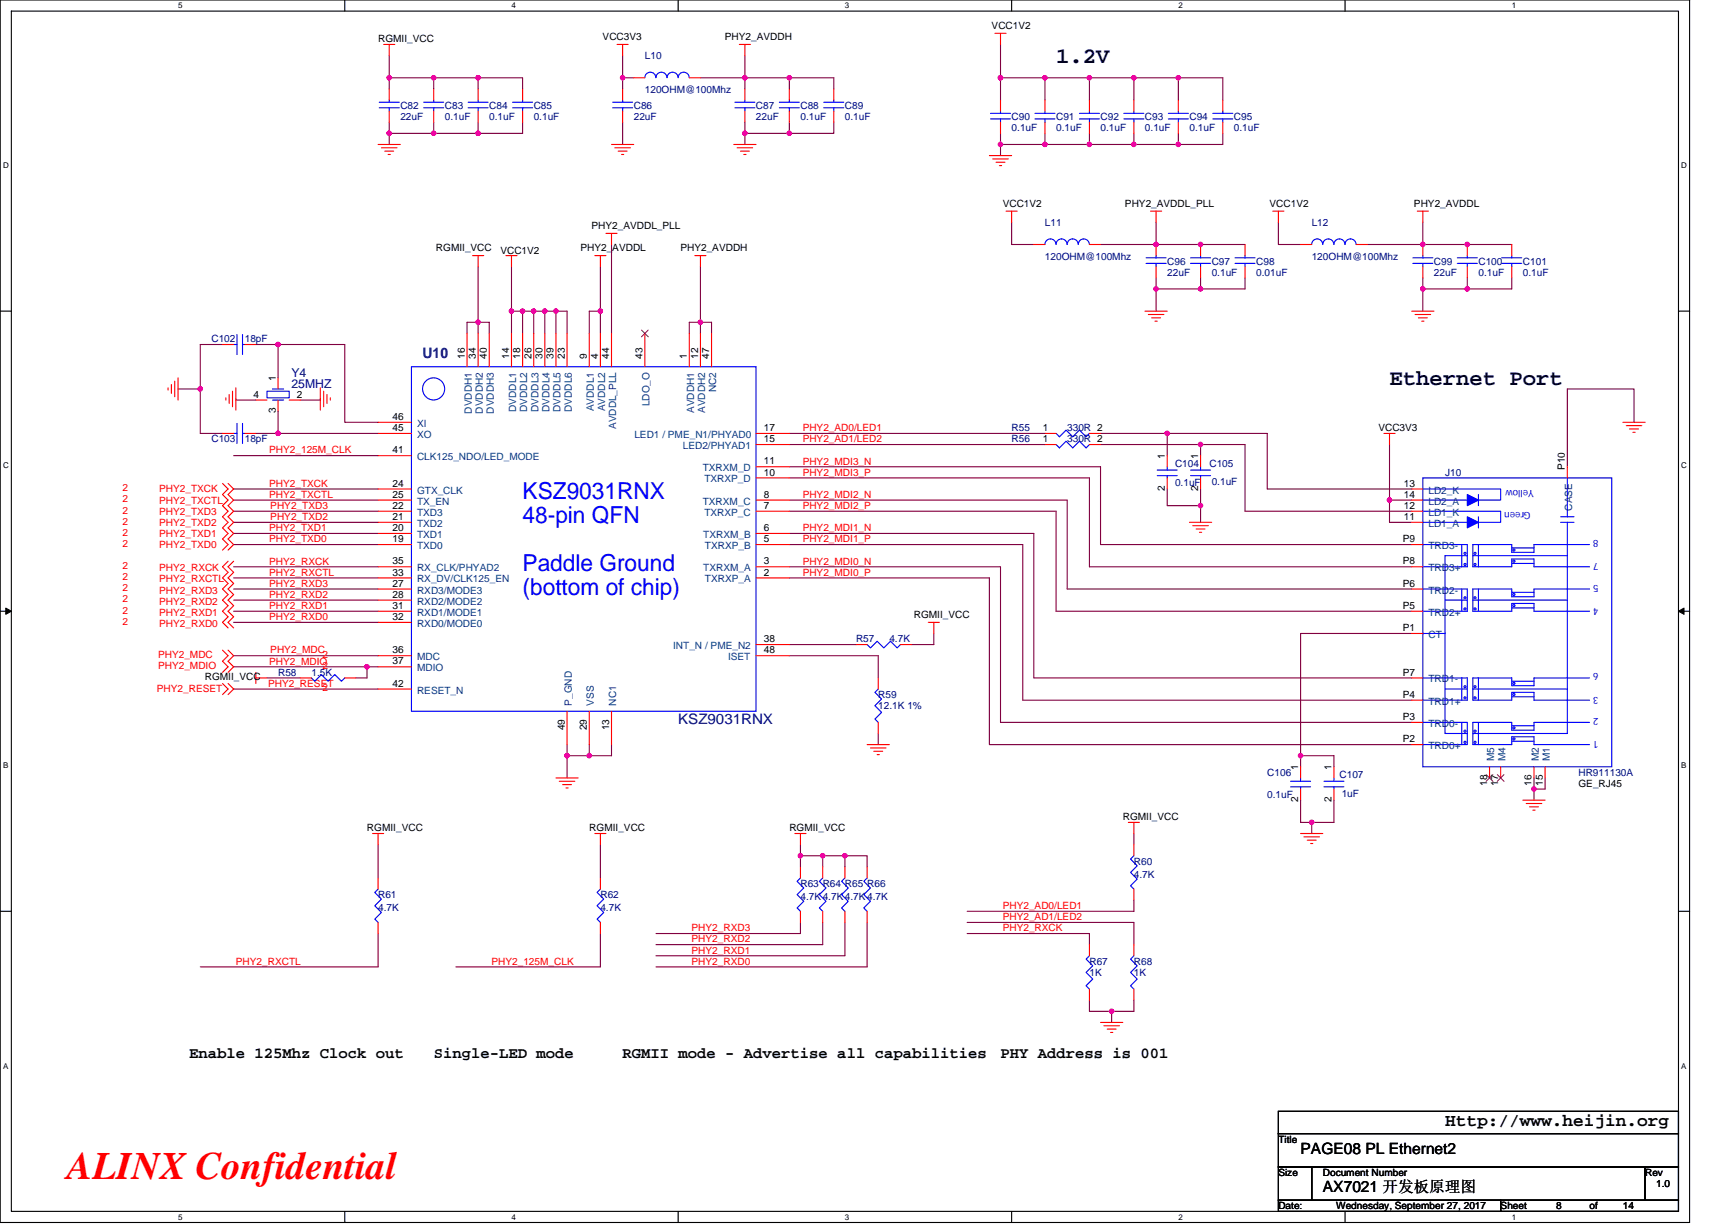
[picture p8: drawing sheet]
<svg xmlns="http://www.w3.org/2000/svg" width="297mm" height="210mm" viewBox="0 0 297 210" stroke-linecap="round" stroke-linejoin="round" font-family="sans-serif">
<path d="M0 0h289.6v209.5h-289.6zM1.9 1.9h285.8v205.7h-285.8z" fill="none" stroke="#000" stroke-width=".19"/>
<g fill="#fff">
<path d="M30.5 .2h.8v1.5h-.8z"/>
<path d="M30.5 207.8h.8v1.6h-.8z"/>
</g>
<path d="M59.1 0v1.9M59.1 207.6v1.9" fill="none" stroke="#000" stroke-width=".19"/>
<g fill="#fff">
<path d="M87.7 .2h.7v1.5h-.7z"/>
<path d="M87.7 207.8h.7v1.6h-.7z"/>
</g>
<path d="M116.2 0v1.9M116.2 207.6v1.9" fill="none" stroke="#000" stroke-width=".19"/>
<g fill="#fff">
<path d="M144.8 .2h.8v1.5h-.8z"/>
<path d="M144.8 207.8h.8v1.6h-.8z"/>
</g>
<path d="M173.4 0v1.9M173.4 207.6v1.9" fill="none" stroke="#000" stroke-width=".19"/>
<g fill="#fff">
<path d="M202 .2h.7v1.5h-.7z"/>
<path d="M202 207.8h.7v1.6h-.7z"/>
</g>
<path d="M230.5 0v1.9M230.5 207.6v1.9" fill="none" stroke="#000" stroke-width=".19"/>
<g fill="#fff">
<path d="M259.1 .2h.8v1.5h-.8z"/>
<path d="M259.1 207.8h.8v1.6h-.8z"/>
<path d="M.5 27.6h1v1.5h-1z"/>
<path d="M288.2 27.6h1v1.5h-1z"/>
<path d="M.5 79.1h1v1.5h-1z"/>
<path d="M288.2 79.1h1v1.5h-1z"/>
</g>
<path d="M0 53.3h1.9M287.7 53.3h1.9" fill="none" stroke="#000" stroke-width=".19"/>
<g fill="#fff">
<path d="M.5 130.5h.9v1.5h-.9z"/>
<path d="M288.2 130.5h.9v1.5h-.9z"/>
</g>
<path d="M0 104.8h1.9M287.7 104.8h1.9" fill="none" stroke="#000" stroke-width=".19"/>
<path d="M1 104.2l.9 .6-.9 .5zM287.7 104.8l.9-.6v1.1z" fill="#000" stroke="#000" stroke-width=".17"/>
<g fill="#fff">
<path d="M.5 181.9h.9v1.6h-.9z"/>
<path d="M288.2 181.9h.9v1.6h-.9z"/>
</g>
<path d="M0 156.2h1.9M287.7 156.2h1.9M219.1 190.5h68.6v3.8h-68.6zM219.1 194.3h68.6v5.7h-68.6zM219.1 200h5.7v5.7h-5.7zM219.1 205.7h38.1v1.9h-38.1zM224.8 200h57.2v5.7h-57.2zM257.2 205.7h30.5v1.9h-30.5zM282 200h5.7v5.7h-5.7z" fill="none" stroke="#000" stroke-width=".19"/>
<g fill="none" stroke="#800040" stroke-width=".19">
<path d="M66.7 13.3v1.9M66.7 13.3h7.6M66.7 9.5v3.8M74.3 13.3h7.7M74.3 13.3v1.9M82 13.3v1.9M82 13.3h7.6v1.9M106.7 13.3v1.9M106.7 13.3h1.9M106.7 9.5v3.8M120.1 13.3h7.6M127.7 9.5v3.8"/>
<path d="M127.7 13.3h7.6M127.7 13.3v1.9M135.3 13.3v1.9M135.3 13.3h7.6v1.9M171.5 13.3h7.6M171.5 13.3v3.8M171.5 7.6v5.7M179.1 13.3h7.6M179.1 13.3v3.8M186.7 13.3h7.6M186.7 13.3v3.8M194.3 13.3h7.7"/>
<path d="M194.3 13.3v3.8M202 13.3h7.6v3.8M202 13.3v3.8M66.7 21v1.9M66.7 22.9v1.9M66.7 22.9h7.6M74.3 21v1.9M74.3 22.9h7.7M82 21v1.9M89.6 21v1.9h-7.6M106.7 21v3.8M127.7 22.9v1.9"/>
<path d="M127.7 21v1.9M135.3 21v1.9h-7.6M142.9 21v1.9h-7.6M171.5 24.8h7.6M171.5 22.9v1.9M171.5 24.8v1.9M173.4 38.1v3.8h3.8M179.1 22.9v1.9M179.1 24.8h7.6M186.7 22.9v1.9M186.7 24.8h7.6M194.3 24.8h7.7"/>
<path d="M194.3 22.9v1.9M198.2 38.1v3.8M202 22.9v1.9M209.6 22.9v1.9h-7.6M219.1 38.1v3.8h3.8M243.9 38.1v3.8M38.1 59.1h-3.8v7.6M43.9 59.1h3.8M47.7 59.1v5.7M47.7 59.1h11.4v13.3h5.7M80 57.1v-1.9h2v1.9M82 45.7v9.5h1.9v1.9"/>
<path d="M87.7 53.3h1.9M87.7 53.3v3.8M87.7 45.7v7.6M89.6 53.3v3.8M89.6 53.3h1.9v3.8M91.5 53.3h1.9M93.4 53.3h1.9v3.8M93.4 53.3v3.8M95.3 53.3h1.9v3.8M102.9 45.7v7.6M102.9 53.3h-1.9v3.8M102.9 53.3v3.8"/>
<path d="M104.8 41.9v15.2M118.1 57.1v-1.9h2v1.9M120.1 45.7v9.5h1.9v1.9M188.6 41.9h9.6M198.2 41.9h15.2M198.2 49.5h7.6M198.2 47.6v1.9M198.2 49.5v3.8M205.8 47.6v1.9M213.4 47.6v1.9h-7.6M234.4 41.9h9.5M243.9 49.5h7.6"/>
<path d="M243.9 47.6v1.9M243.9 41.9h15.2M243.9 49.5v3.8M251.5 47.6v1.9M259.1 47.6v1.9h-7.6M30.5 66.7h3.8M34.3 66.7v7.6h3.8M40 78.1h24.8M40.4 68.4v.2h3.5M43.9 74.3h3.8M47.7 74.3h17.1M47.7 70.5v3.8"/>
<path d="M54.9 68.4v.2h-3.4M135.3 76.2h43.8M135.3 74.3h43.8M188.6 74.3h11.5M188.6 76.2h17.2M200.1 74.3h17.1v9.5h24.8M200.1 74.3v3.8M205.8 76.2h7.6v11.4h28.6M205.8 76.2v1.9M238.2 76.2v9.5M280.1 72.4v-5.7h-11.5v13.3M40 97.2h24.8"/>
<path d="M40 89.5h24.8M40 87.6h24.8M40 85.7h24.8M40 83.8h24.8M40 93.3h24.8M40 91.4h24.8M40 99.1h24.8M135.3 87.6h45.7v17.2h61M135.3 91.4h41.9v24.8h64.8M135.3 81.9h51.4v15.3h55.3M135.3 85.7h47.6v15.3h59.1M135.3 97.2h36.2v26.6h70.5"/>
<path d="M135.3 99.1h34.3v28.5h72.4M135.3 80h53.3v13.3h53.4M135.3 93.3h40v26.7h66.7M200.1 83.8v2.9h5.7M205.8 83.8v2.9M205.8 86.7v2.8M238.2 85.7v3.8h3.8M238.2 85.7h3.8M40 102.9h24.8M40 106.7h24.8M40 104.8h24.8M40 118.1h24.8"/>
<path d="M40 112.4h24.8M40 114.3h22.9M40 101h24.8M45.8 116.2h5.7M62.9 114.3v1.9h-1.9M62.9 114.3h1.9M135.3 112.4h15.2v3.8M135.3 110.5h11.4M160.1 108.6v1.9h-3.9M242 108.6h-19.1v20.9M97.2 129.5v3.8M97.2 127.6v1.9h3.8"/>
<path d="M101 127.6v1.9M104.8 127.6v1.9h-3.8M150.5 125.7v1.9M222.9 129.5h5.7v1.9M222.9 129.5v1.9M222.9 137.2v3.8h1.9M228.6 137.2v3.8h-3.8M262.9 135.3v1.9M262.9 133.3v2M264.8 133.3v2h-1.9M64.8 144.8v5.7M102.9 144.8v5.7"/>
<path d="M137.2 146.7h3.8M137.2 158.1v1.9h-24.8M137.2 144.8v1.9M137.2 146.7v1.9M141 146.7h3.8M141 158.1v3.8h-28.6M141 146.7v1.9M144.8 158.1v5.7h-32.4M144.8 146.7v1.9M144.8 146.7h3.8v1.9M148.6 158.1v7.6h-36.2M165.8 158.1h28.5v3.8"/>
<path d="M194.3 154.3v1.9h-28.5M194.3 142.9v1.9M224.8 141v1.9M64.8 160v5.7h-30.5M102.9 160v5.7h-24.8M165.8 160h20.9v1.9M186.7 171.4v2h3.8M190.5 173.4v1.9M194.3 171.4v2h-3.8"/>
</g>
<g fill="#f0f" stroke="#f0f" stroke-width=".19">
<circle cx="81.9" cy="55.2" r=".38"/>
<circle cx="102.9" cy="53.3" r=".38"/>
<circle cx="87.7" cy="53.3" r=".38"/>
<circle cx="89.6" cy="53.3" r=".38"/>
<circle cx="95.3" cy="53.3" r=".38"/>
<circle cx="93.4" cy="53.3" r=".38"/>
<circle cx="91.5" cy="53.3" r=".38"/>
<circle cx="62.9" cy="114.3" r=".38"/>
<circle cx="97.2" cy="129.5" r=".38"/>
<circle cx="101" cy="129.5" r=".38"/>
<circle cx="81.9" cy="22.8" r=".38"/>
<circle cx="224.8" cy="141" r=".38"/>
<circle cx="200" cy="74.3" r=".38"/>
<circle cx="205.8" cy="86.7" r=".38"/>
<circle cx="262.9" cy="135.2" r=".38"/>
<circle cx="222.9" cy="129.5" r=".38"/>
<circle cx="205.8" cy="76.2" r=".38"/>
<circle cx="144.8" cy="146.7" r=".38"/>
<circle cx="137.2" cy="146.7" r=".38"/>
<circle cx="141" cy="146.7" r=".38"/>
<circle cx="238.1" cy="85.7" r=".38"/>
<circle cx="47.6" cy="59" r=".38"/>
<circle cx="34.3" cy="66.7" r=".38"/>
<circle cx="190.5" cy="173.3" r=".38"/>
<circle cx="47.6" cy="74.3" r=".38"/>
<circle cx="81.9" cy="13.3" r=".38"/>
<circle cx="106.7" cy="13.3" r=".38"/>
<circle cx="127.7" cy="13.3" r=".38"/>
<circle cx="135.3" cy="13.3" r=".38"/>
<circle cx="127.7" cy="22.8" r=".38"/>
<circle cx="135.3" cy="22.8" r=".38"/>
<circle cx="171.5" cy="13.3" r=".38"/>
<circle cx="74.3" cy="22.8" r=".38"/>
<circle cx="66.7" cy="22.8" r=".38"/>
<circle cx="74.3" cy="13.3" r=".38"/>
<circle cx="66.7" cy="13.3" r=".38"/>
<circle cx="179.1" cy="13.3" r=".38"/>
<circle cx="194.3" cy="13.3" r=".38"/>
<circle cx="186.7" cy="13.3" r=".38"/>
<circle cx="202" cy="13.3" r=".38"/>
<circle cx="179.1" cy="24.8" r=".38"/>
<circle cx="171.5" cy="24.8" r=".38"/>
<circle cx="186.7" cy="24.8" r=".38"/>
<circle cx="202" cy="24.8" r=".38"/>
<circle cx="194.3" cy="24.8" r=".38"/>
<circle cx="120" cy="55.2" r=".38"/>
<circle cx="251.5" cy="41.9" r=".38"/>
<circle cx="243.9" cy="41.9" r=".38"/>
<circle cx="251.5" cy="49.5" r=".38"/>
<circle cx="243.9" cy="49.5" r=".38"/>
<circle cx="205.8" cy="41.9" r=".38"/>
<circle cx="198.1" cy="41.9" r=".38"/>
<circle cx="205.8" cy="49.5" r=".38"/>
<circle cx="198.1" cy="49.5" r=".38"/>
</g>
<g fill="none" stroke="#f00" stroke-width=".19">
<path d="M65.8 7.6h1.9M66.7 15.2v1.9M66.7 19v2M66.7 7.6v1.9M74.3 15.2v1.9M74.3 19v2M82 15.2v1.9M82 19v2M89.6 15.2v1.9M89.6 19v2M105.8 7.6h1.9M106.7 7.6v1.9"/>
<path d="M106.7 15.2v1.9M106.7 19v2M108.6 13.3h1.9M118.1 13.3h2M126.7 7.6h1.9M127.7 15.2v1.9M127.7 19v2M127.7 7.6v1.9M135.3 15.2v1.9M135.3 19v2M142.9 15.2v1.9M142.9 19v2"/>
<path d="M170.5 5.7h1.9M171.5 5.7v1.9M171.5 17.1v1.9M179.1 17.1v1.9M186.7 17.1v1.9M194.3 17.1v1.9M202 17.1v1.9M209.6 17.1v1.9M64.8 24.8h3.8M65.4 25.3h2.6M66 25.9h1.5M66.5 26.5h.4"/>
<path d="M104.8 24.8h3.8M105.4 25.3h2.7M106 25.9h1.5M106.5 26.5h.4M125.8 24.8h3.8M126.3 25.3h2.7M126.9 25.9h1.5M127.5 26.5h.4M169.6 26.7h3.8M170.2 27.2h2.6M170.7 27.8h1.6M171.3 28.4h.4"/>
<path d="M171.5 21v1.9M172.4 36.2h1.9M173.4 36.2v1.9M179.1 21v1.9M186.7 21v1.9M194.3 21v1.9M197.2 36.2h1.9M198.2 36.2v1.9M202 21v1.9M209.6 21v1.9M218.2 36.2h1.9M219.1 36.2v1.9"/>
<path d="M242.9 36.2h1.9M243.9 36.2v1.9M38.1 59.1h1.9M41.9 59.1h2M80 57.1v5.8M81 43.8h1.9M82 43.8v1.9M82 57.1v5.8M83.9 57.1v5.8M86.7 43.8h1.9M87.7 43.8v1.9M87.7 57.1v5.8"/>
<path d="M89.6 57.1v5.8M91.5 57.1v5.8M93.4 57.1v5.8M95.3 57.1v5.8M97.2 57.1v5.8M101 57.1v5.8M102 43.8h1.9M102.9 43.8v1.9M102.9 57.1v5.8M103.9 40h1.9M104.8 40v1.9M104.8 57.1v5.8"/>
<path d="M110.5 57.1v5.8M118.1 57.1v5.8M119.1 43.8h1.9M120.1 43.8v1.9M120.1 57.1v5.8M122 57.1v5.8M177.2 41.9h1.9M186.7 41.9h1.9M196.3 53.3h3.8M196.8 53.9h2.7M197.4 54.5h1.5M198 55.1h.3"/>
<path d="M198.2 41.9v1.9M198.2 45.7v1.9M205.8 41.9v1.9M205.8 45.7v1.9M213.4 41.9v1.9M213.4 45.7v1.9M222.9 41.9h1.9M232.4 41.9h2M242 53.3h3.8M242.5 53.9h2.7M243.1 54.5h1.5M243.7 55.1h.4"/>
<path d="M243.9 41.9v1.9M243.9 45.7v1.9M251.5 41.9v1.9M251.5 45.7v1.9M259.1 41.9v1.9M259.1 45.7v1.9M28.8 66.5v.4M29.4 65.9v1.5M29.9 65.3v2.7M30.5 64.8v3.8M38.1 74.3h1.9M38.7 68.2v.4"/>
<path d="M39.3 67.6v1.6M39.9 67.1v2.6M40.4 66.5v3.8M41.9 74.3h2M43.9 68.6h1.9M47.7 64.8v1.9M47.7 68.6v1.9M49.6 68.6h1.9M54.9 66.5v3.8M55.5 67.1v2.6M56 67.6v1.6M56.6 68.2v.4"/>
<path d="M64.8 78.1h5.7M64.8 74.3h5.7M64.8 72.4h5.7M129.6 76.2h5.7M129.6 74.3h5.7M179.1 74.3h1.9M179.1 76.2h1.9M186.7 74.3h1.9M186.7 76.2h1.9M200.1 78.1v1.9M205.8 78.1v1.9M237.2 74.3h1.9"/>
<path d="M238.2 74.3v1.9M278.2 72.4h3.8M278.7 73h2.7M279.3 73.5h1.5M279.9 74.1h.4M38.1 82.9l1 .9-1 1 1 .9-1 1 1 .9-1 1 1 .9-1 1 1 .9-1 1 1 .9-1 1M39.1 96.2l-1 1 1 .9-1 1 1 .9-1 1 1 .9-1 1 1 .9-1 1 1 .9-1 1 1 .9M39.1 82.9l.9 .9-.9 1 .9 .9-.9 1 .9 .9-.9 1 .9 .9-.9 1 .9 .9-.9 1 .9 .9-.9 1M40 96.2l-.9 1 .9 .9-.9 1 .9 .9-.9 1 .9 .9-.9 1 .9 .9-.9 1 .9 .9-.9 1 .9 .9M64.8 93.3h5.7M64.8 91.4h5.7M64.8 89.5h5.7"/>
<path d="M64.8 87.6h5.7M64.8 83.8h5.7M64.8 85.7h5.7M64.8 99.1h5.7M64.8 97.2h5.7M129.6 99.1h5.7M129.6 97.2h5.7M129.6 93.3h5.7M129.6 91.4h5.7M129.6 87.6h5.7M129.6 85.7h5.7M129.6 81.9h5.7"/>
<path d="M129.6 80h5.7M200.1 81.9v1.9M203.9 89.5h3.8M204.4 90.1h2.7M205 90.7h1.5M205.6 91.2h.4M205.8 81.9v1.9M242 97.2h1.9M242 93.3h1.9M242 89.5h1.9M242 87.6h1.9M242 85.7h1.9"/>
<path d="M242 83.8h1.9M268.6 80v1.9M38.1 111.4l1 1-1 .9 1 1-1 1M38.1 117.2l1 .9-1 1M39.1 111.4l.9 1-.9 .9 .9 1-.9 1M39.1 117.2l.9 .9-.9 1M43.9 116.2h1.9M43.9 115.3v1.9M51.5 116.2h1.9M59.1 116.2h1.9M64.8 101h5.7M64.8 104.8h5.7"/>
<path d="M64.8 106.7h5.7M64.8 112.4h5.7M64.8 114.3h5.7M64.8 118.1h5.7M64.8 102.9h5.7M129.6 110.5h5.7M129.6 112.4h5.7M146.7 110.5h1.9M150.5 116.2v1.9M154.3 110.5h1.9M159.1 106.7h1.9M160.1 106.7v1.9"/>
<path d="M242 116.2h1.9M242 104.8h1.9M242 101h1.9M242 108.6h1.9M95.3 133.3h3.8M95.9 133.9h2.6M96.4 134.5h1.6M97 135.1h.4M97.2 121.9v5.7M101 121.9v5.7M104.8 121.9v5.7M148.6 127.6h3.8"/>
<path d="M149.2 128.2h2.7M149.8 128.8h1.5M150.3 129.3h.4M150.5 123.8v1.9M222.9 131.4v1.9M222.9 135.3v1.9M228.6 131.4v1.9M228.6 135.3v1.9M242 127.6h1.9M242 123.8h1.9M242 120h1.9M255.3 131.4v2"/>
<path d="M257.2 131.4v2M261 137.2h3.8M261.6 137.7h2.7M262.2 138.3h1.5M262.7 138.9h.4M262.9 131.4v2M264.8 131.4v2M63.9 142.9h1.9M64.8 142.9v1.9M64.8 158.1v1.9M64.8 150.5v1.9M102 142.9h1.9"/>
<path d="M102.9 142.9v1.9M102.9 158.1v1.9M102.9 150.5v1.9M136.2 142.9h2M137.2 142.9v1.9M137.2 156.2v1.9M137.2 148.6v1.9M141 156.2v1.9M141 148.6v1.9M144.8 156.2v1.9M144.8 148.6v1.9M148.6 156.2v1.9"/>
<path d="M148.6 148.6v1.9M193.4 141h1.9M194.3 141v1.9M194.3 152.4v1.9M194.3 144.8v1.9M222.9 142.9h3.8M223.5 143.4h2.7M224.1 144h1.5M224.6 144.6h.4M186.7 169.5v2M186.7 161.9v1.9M188.6 175.3h3.8"/>
<path d="M189.2 175.8h2.7M189.8 176.4h1.5M190.3 177h.4M194.3 169.5v2M194.3 161.9v1.9"/>
</g>
<g fill="none" stroke="#00f" stroke-width=".19">
<path d="M65 18.5h3.4M65 17.5h3.4M66.7 17.1v.4M66.7 18.5v.5M72.6 18.5h3.4M72.6 17.5h3.4M74.3 17.1v.4M74.3 18.5v.5M80.2 18.5h3.5M80.2 17.5h3.5M82 17.1v.4M82 18.5v.5"/>
<path d="M87.9 18.5h3.4M87.9 17.5h3.4M89.6 17.1v.4M89.6 18.5v.5M105 18.5h3.4M105 17.5h3.4M106.7 17.1v.4M106.7 18.5v.5M112.4 13.3a.94 .94 0 0 0-.9-.9 .94 .94 0 0 0-1 .9M116.2 13.3a.95 .95 0 0 0-.9-.9 .95 .95 0 0 0-1 .9 .94 .94 0 0 0-.9-.9 .94 .94 0 0 0-1 .9M118.1 13.3a.94 .94 0 0 0-.9-.9 .94 .94 0 0 0-1 .9M126 18.5h3.4"/>
<path d="M126 17.5h3.4M127.7 17.1v.4M127.7 18.5v.5M133.6 18.5h3.4M133.6 17.5h3.4M135.3 17.1v.4M135.3 18.5v.5M141.2 18.5h3.4M141.2 17.5h3.4M142.9 17.1v.4M142.9 18.5v.5M169.8 19.4h3.4"/>
<path d="M171.5 19v.4M177.4 19.4h3.4M179.1 19v.4M185 19.4h3.4M186.7 19v.4M192.6 19.4h3.5M194.3 19v.4M200.3 19.4h3.4M202 19v.4M207.9 19.4h3.4M209.6 19v.4M169.8 20.4h3.4"/>
<path d="M171.5 20.4v.6M177.4 20.4h3.4M179.1 20.4v.6M185 20.4h3.4M186.7 20.4v.6M192.6 20.4h3.5M194.3 20.4v.6M200.3 20.4h3.4M202 20.4v.6M207.9 20.4h3.4M209.6 20.4v.6M40 59.1h.6"/>
<path d="M40.6 57.3v3.5M41.6 57.3v3.5M41.6 59.1h.3M182.9 41.9a.95 .95 0 0 0-1-.9 .95 .95 0 0 0-.9 .9 .94 .94 0 0 0-.9-.9 .94 .94 0 0 0-1 .9M186.7 41.9a.95 .95 0 0 0-.9-.9 .95 .95 0 0 0-1 .9 .94 .94 0 0 0-.9-.9 .94 .94 0 0 0-1 .9M196.4 45.1h3.5M196.4 44.2h3.5M198.2 43.8v.4M198.2 45.1v.6M204.1 45.1h3.4M204.1 44.2h3.4M205.8 43.8v.4"/>
<path d="M205.8 45.1v.6M211.7 45.1h3.4M211.7 44.2h3.4M213.4 43.8v.4M213.4 45.1v.6M228.6 41.9a.95 .95 0 0 0-.9-.9 .95 .95 0 0 0-1 .9 .94 .94 0 0 0-.9-.9 .94 .94 0 0 0-1 .9M232.4 41.9a.95 .95 0 0 0-.9-.9 .95 .95 0 0 0-1 .9 .94 .94 0 0 0-.9-.9 .94 .94 0 0 0-1 .9M242.2 45.1h3.4M242.2 44.2h3.4M243.9 43.8v.4M243.9 45.1v.6M249.8 45.1h3.4"/>
<path d="M249.8 44.2h3.4M251.5 43.8v.4M251.5 45.1v.6M257.4 45.1h3.4M257.4 44.2h3.4M259.1 43.8v.4M259.1 45.1v.6M40 74.3h.6M40.6 72.6v3.4M41.6 72.6v3.4M41.6 74.3h.3M45.8 67.1h3.8v1.1h-3.8z"/>
<path d="M46.7 66.7h1.9M46.7 68.6h1.9M47.7 68.6h.1M47.7 66.7h.1M70.5 62.9h59.1v59h-59.1zM181 74.3l.6 .6 1.1-1.2 1.2 1.2 1.1-1.2 1.2 1.2 .5-.6M181 76.2l.6 .6 1.1-1.2 1.2 1.2 1.1-1.2 1.2 1.2 .5-.6M198.3 80.6h3.5M198.3 81.5h3.5M200.1 80v.6M200.1 81.5v.4M204.1 80.6h3.4"/>
<path d="M204.1 81.5h3.4M205.8 80v.6M205.8 81.5v.4M243.9 81.9h32.4v49.5h-32.4zM243.9 93.3h7.6v3.9h-7.6M243.9 87.6h13.3v1.9h-13.3M243.9 83.8h13.3v1.9h-13.3M250.5 93.3v3.9M251 96.6h.2v.3h-.2zM251 94.7h.2v.3h-.2zM251.5 95.3l-3.8-.1v30.5h3.8M252.5 95.3h16.1"/>
<path d="M252.7 94.7h.2v.3h-.2zM252.7 96.6h.2v.3h-.2zM253.4 93.3v3.9M253.4 88.6v1.9M253.4 84.8v1.9M259.1 96.6h3.8M259.1 93.9h3.8M259.4 94.2h.2v.2h-.2zM259.4 96.1h.2v.2h-.2zM267.5 89.5h2.3M267.5 88.6h2.3M268.6 89.5v36.2h-16.1"/>
<path d="M268.6 81.9v6.7M272.5 93.3h-9.6v1.4h-3.8v-1.4h-6.6v3.9h6.6v-1.4h3.8v1.4h9.6M53.4 116.2l.6 .6 1.1-1.2 1.1 1.2 1.2-1.2 1.1 1.2 .6-.6M148.6 110.5l.6 .6 1.1-1.2 1.2 1.2 1.1-1.2 1.2 1.2 .5-.6M150.5 118.1l-.5 .6 1.1 1.1-1.1 1.2 1.1 1.1-1.1 1.2 .5 .5M243.9 108.6h3.8M243.9 116.2h7.6v3.8h-7.6M243.9 101h7.6v3.8h-7.6M247.7 118.1h3.8M247.7 102.9h3.8M250.5 116.2v3.8M250.5 101v3.8"/>
<path d="M251 119.5h.2v.2h-.2zM251 117.6h.2v.2h-.2zM251 104.2h.2v.3h-.2zM251 102.3h.2v.3h-.2zM252.5 118.1h16.1M252.5 102.9h16.1M252.7 117.6h.2v.2h-.2zM252.7 119.5h.2v.2h-.2zM252.7 102.3h.2v.3h-.2zM252.7 104.2h.2v.3h-.2zM253.4 116.2v3.8M253.4 101v3.8"/>
<path d="M259.1 119.4h3.8M259.1 116.8h3.8M259.1 104.2h3.8M259.1 101.5h3.8M259.4 117h.2v.3h-.2zM259.4 118.9h.2v.3h-.2zM259.4 101.8h.2v.2h-.2zM259.4 103.7h.2v.2h-.2zM272.5 116.2h-9.6v1.3h-3.8v-1.3h-6.6v3.8h6.6v-1.3h3.8v1.3h9.6M272.5 101h-9.6v1.3h-3.8v-1.3h-6.6v3.8h6.6v-1.4h3.8v1.4h9.6M221.2 133.9h3.4M221.2 134.9h3.4"/>
<path d="M222.9 133.3v.6M222.9 134.9v.4M226.9 133.9h3.5M226.9 134.9h3.5M228.6 133.3v.6M228.6 134.9v.4M243.9 123.8h7.6v3.8h-7.6M250.5 123.8v3.8M251 127.1h.2v.3h-.2zM251 125.2h.2v.3h-.2zM252.7 127.1h.2v.3h-.2zM252.7 125.2h.2v.3h-.2z"/>
<path d="M253.4 123.8v3.8M259.1 127.1h3.8M259.1 124.4h3.8M259.4 126.5h.2v.3h-.2zM259.4 124.6h.2v.3h-.2zM272.5 123.8h-9.6v1.4h-3.8v-1.4h-6.6v3.8h6.6v-1.3h3.8v1.3h9.6M64.8 152.4l-.6 .6 1.2 1.1-1.2 1.2 1.2 1.1-1.2 1.1 .6 .6M102.9 152.4l-.6 .6 1.2 1.1-1.2 1.2 1.2 1.1-1.2 1.1 .6 .6M137.2 150.5l-.6 .6 1.2 1.1-1.2 1.2 1.2 1.1-1.2 1.1 .6 .6M141 150.5l-.6 .6 1.2 1.1-1.2 1.2 1.2 1.1-1.2 1.1 .6 .6M144.8 150.5l-.6 .6 1.2 1.1-1.2 1.2 1.2 1.1-1.2 1.1 .6 .6M148.6 150.5l-.5 .6 1.1 1.1-1.1 1.2 1.1 1.1-1.1 1.1 .5 .6"/>
<path d="M194.3 146.7l-.5 .6 1.1 1.1-1.1 1.1 1.1 1.2-1.1 1.1 .5 .6M186.7 163.8l-.5 .6 1.1 1.1-1.1 1.2 1.1 1.1-1.1 1.2 .5 .5M194.3 163.8l-.5 .6 1.1 1.1-1.1 1.2 1.1 1.1-1.1 1.2 .5 .5"/>
<circle cx="74.3" cy="66.7" r="1.89"/>
</g>
<g fill="#00f" stroke="#00f" stroke-width=".19">
<path d="M251.5 88.6l1.9 .9-1.9 1z" fill-rule="evenodd"/>
<path d="M251.5 84.8l1.9 .9-1.9 1z" fill-rule="evenodd"/>
</g>
<path d="M110 56.6l1.1 1.1M111.1 56.6l-1.2 1.1M254.7 132.8l1.2 1.1M255.9 132.8l-1.2 1.1M256.6 132.8l1.2 1.1M257.8 132.8l-1.2 1.1" fill="none" stroke="#804000" stroke-width=".17"/>
<text font-size="6.7" fill="#f00" x="11.5" y="202.2">ALINX Confidential</text>
<g font-size="4" fill="#00f">
<text x="89.6" y="85.5">KSZ9031RNX</text>
<text x="89.6" y="89.6">48-pin QFN</text>
<text x="89.6" y="97.9">Paddle Ground</text>
<text x="89.6" y="102">(bottom of chip)</text>
</g>
<g font-size="3.8" fill="#000040">
<text x="181" y="10.8">1.2V</text>
<text x="238.2" y="66">Ethernet Port</text>
</g>
<text font-size="3" x="247.7" y="193.1">Http://www.heijin.org</text>
<g font-size="2.7">
<text x="32.4" y="181.3">Enable 125Mhz Clock out</text>
<text x="74.3" y="181.3">Single-LED mode</text>
<text x="106.7" y="181.3">RGMII mode - Advertise all capabilities</text>
<text x="171.5" y="181.3">PHY Address is 001</text>
<text x="222.9" y="197.8">PAGE08 PL Ethernet2</text>
<text x="226.7" y="204.3">AX7021 开发板原理图</text>
</g>
<g font-size="2.5" fill="#000080">
<text x="72.4" y="61.3">U10</text>
<text x="116.2" y="124.1">KSZ9031RNX</text>
</g>
<g font-size="2.1" fill="#000080">
<text x="49.9" y="64.6">Y4</text>
<text x="49.9" y="66.5">25MHZ</text>
</g>
<g font-size="1.7">
<text x="170" y="5">VCC1V2</text>
<text x="64.8" y="7.3">RGMII_VCC</text>
<text x="103.3" y="6.9">VCC3V3</text>
<text x="124.2" y="6.9">PHY2_AVDDH</text>
<text x="171.9" y="35.5">VCC1V2</text>
<text x="192.8" y="35.5">PHY2_AVDDL_PLL</text>
<text x="217.6" y="35.5">VCC1V2</text>
<text x="242.4" y="35.5">PHY2_AVDDL</text>
<text x="101.4" y="39.3">PHY2_AVDDL_PLL</text>
<text x="74.7" y="43.1">RGMII_VCC</text>
<text x="85.8" y="43.5">VCC1V2</text>
<text x="99.5" y="43.1">PHY2_AVDDL</text>
<text x="116.6" y="43.1">PHY2_AVDDH</text>
<text x="47.3" y="65.3" transform="rotate(-90 47.3 65.3)">1</text>
<text x="79.6" y="61.5" transform="rotate(-90 79.6 61.5)">16</text>
<text x="81.6" y="61.5" transform="rotate(-90 81.6 61.5)">34</text>
<text x="83.5" y="61.5" transform="rotate(-90 83.5 61.5)">40</text>
<text x="87.3" y="61.5" transform="rotate(-90 87.3 61.5)">14</text>
<text x="89.2" y="61.5" transform="rotate(-90 89.2 61.5)">18</text>
<text x="91.1" y="61.5" transform="rotate(-90 91.1 61.5)">26</text>
<text x="93" y="61.5" transform="rotate(-90 93 61.5)">30</text>
<text x="94.9" y="61.5" transform="rotate(-90 94.9 61.5)">39</text>
<text x="96.8" y="61.5" transform="rotate(-90 96.8 61.5)">23</text>
<text x="100.6" y="61.5" transform="rotate(-90 100.6 61.5)">9</text>
<text x="102.5" y="61.5" transform="rotate(-90 102.5 61.5)">4</text>
<text x="104.4" y="61.5" transform="rotate(-90 104.4 61.5)">44</text>
<text x="110.1" y="61.5" transform="rotate(-90 110.1 61.5)">43</text>
<text x="117.7" y="61.5" transform="rotate(-90 117.7 61.5)">1</text>
<text x="119.7" y="61.5" transform="rotate(-90 119.7 61.5)">12</text>
<text x="121.6" y="61.5" transform="rotate(-90 121.6 61.5)">47</text>
<text x="43.5" y="68.2">4</text>
<text x="47.3" y="70.9" transform="rotate(-90 47.3 70.9)">3</text>
<text x="50.9" y="68.2">2</text>
<text x="67.3" y="72">46</text>
<text x="67.3" y="77.7">41</text>
<text x="67.3" y="73.9">45</text>
<text x="130.9" y="75.8">15</text>
<text x="130.9" y="73.9">17</text>
<text x="178.7" y="73.9">1</text>
<text x="178.7" y="75.8">1</text>
<text x="236.3" y="73.9">VCC3V3</text>
<text x="67.3" y="83.4">24</text>
<text x="130.9" y="81.5">10</text>
<text x="130.9" y="79.6">11</text>
<text x="199.7" y="78.7" transform="rotate(-90 199.7 78.7)">1</text>
<text x="205.4" y="78.7" transform="rotate(-90 205.4 78.7)">1</text>
<text x="240.6" y="83.4">13</text>
<text x="268.2" y="80.6" transform="rotate(-90 268.2 80.6)">P10</text>
<text x="67.3" y="89.1">21</text>
<text x="67.3" y="87.2">22</text>
<text x="67.3" y="85.3">25</text>
<text x="130.9" y="87.2">7</text>
<text x="130.9" y="85.3">8</text>
<text x="199.7" y="84.2" transform="rotate(-90 199.7 84.2)">2</text>
<text x="205.4" y="84.2" transform="rotate(-90 205.4 84.2)">2</text>
<text x="240.6" y="89.1">11</text>
<text x="240.6" y="87.2">12</text>
<text x="240.6" y="85.3">14</text>
<text x="67.3" y="92.9">19</text>
<text x="67.3" y="91">20</text>
<text x="130.9" y="92.9">5</text>
<text x="130.9" y="91">6</text>
<text x="240.4" y="92.9">P9</text>
<text x="67.3" y="100.6">27</text>
<text x="67.3" y="98.7">33</text>
<text x="67.3" y="96.8">35</text>
<text x="130.9" y="98.7">2</text>
<text x="130.9" y="96.8">3</text>
<text x="240.4" y="100.6">P6</text>
<text x="240.4" y="96.8">P8</text>
<text x="67.3" y="104.4">31</text>
<text x="67.3" y="106.3">32</text>
<text x="67.3" y="102.5">28</text>
<text x="156.6" y="105.9">RGMII_VCC</text>
<text x="240.4" y="104.4">P5</text>
<text x="67.3" y="112">36</text>
<text x="67.3" y="113.9">37</text>
<text x="130.9" y="112">48</text>
<text x="130.9" y="110.1">38</text>
<text x="240.4" y="108.2">P1</text>
<text x="35.1" y="116.6">RGMII_VCC</text>
<text x="67.3" y="117.7">42</text>
<text x="240.4" y="119.6">P4</text>
<text x="240.4" y="115.8">P7</text>
<text x="96.8" y="125.2" transform="rotate(-90 96.8 125.2)">49</text>
<text x="100.6" y="125.2" transform="rotate(-90 100.6 125.2)">29</text>
<text x="104.4" y="125.2" transform="rotate(-90 104.4 125.2)">13</text>
<text x="240.4" y="123.4">P3</text>
<text x="240.4" y="127.2">P2</text>
<text x="222.5" y="137.5" transform="rotate(-90 222.5 137.5)">2</text>
<text x="222.5" y="132" transform="rotate(-90 222.5 132)">1</text>
<text x="228.2" y="137.5" transform="rotate(-90 228.2 137.5)">2</text>
<text x="228.2" y="132" transform="rotate(-90 228.2 132)">1</text>
<text x="254.9" y="134.7" transform="rotate(-90 254.9 134.7)">18</text>
<text x="256.8" y="134.7" transform="rotate(-90 256.8 134.7)">17</text>
<text x="262.5" y="134.7" transform="rotate(-90 262.5 134.7)">16</text>
<text x="264.4" y="134.7" transform="rotate(-90 264.4 134.7)">15</text>
<text x="270.5" y="134.9">GE_RJ45</text>
<text x="62.9" y="142.5">RGMII_VCC</text>
<text x="101" y="142.5">RGMII_VCC</text>
<text x="135.3" y="142.5">RGMII_VCC</text>
<text x="192.4" y="140.6">RGMII_VCC</text>
<text x="219.1" y="195.9">Title</text>
<text x="219.1" y="201.6">Size</text>
<text x="226.7" y="201.6">Document Number</text>
<text x="282" y="201.6">Rev</text>
<text x="283.9" y="203.5">1.0</text>
<text x="219.1" y="207.3">Date:</text>
<text x="229" y="207.3">Wednesday, September 27, 2017</text>
<text x="257.2" y="207.3">Sheet</text>
<text x="266.7" y="207.3">8</text>
<text x="272.5" y="207.3">of</text>
<text x="278.2" y="207.3">14</text>
</g>
<g font-size="1.7" fill="#000080">
<text x="110.5" y="10.1">L10</text>
<text x="110.5" y="16">120OHM@100Mhz</text>
<text x="68.6" y="18.7">C82</text>
<text x="68.6" y="20.6">22uF</text>
<text x="76.2" y="18.7">C83</text>
<text x="76.2" y="20.6">0.1uF</text>
<text x="83.9" y="18.7">C84</text>
<text x="83.9" y="20.6">0.1uF</text>
<text x="91.5" y="18.7">C85</text>
<text x="91.5" y="20.6">0.1uF</text>
<text x="108.6" y="18.7">C86</text>
<text x="108.6" y="20.6">22uF</text>
<text x="129.6" y="18.7">C87</text>
<text x="129.6" y="20.6">22uF</text>
<text x="137.2" y="18.7">C88</text>
<text x="137.2" y="20.6">0.1uF</text>
<text x="144.8" y="18.7">C89</text>
<text x="144.8" y="20.6">0.1uF</text>
<text x="173.4" y="20.6">C90</text>
<text x="173.4" y="22.5">0.1uF</text>
<text x="181" y="20.6">C91</text>
<text x="181" y="22.5">0.1uF</text>
<text x="188.6" y="20.6">C92</text>
<text x="188.6" y="22.5">0.1uF</text>
<text x="196.3" y="20.6">C93</text>
<text x="196.3" y="22.5">0.1uF</text>
<text x="203.9" y="20.6">C94</text>
<text x="203.9" y="22.5">0.1uF</text>
<text x="211.5" y="20.6">C95</text>
<text x="211.5" y="22.5">0.1uF</text>
<text x="179.1" y="38.7">L11</text>
<text x="224.8" y="38.7">L12</text>
<text x="179.1" y="44.6">120OHM@100Mhz</text>
<text x="200.1" y="45.4">C96</text>
<text x="200.1" y="47.3">22uF</text>
<text x="207.7" y="45.4">C97</text>
<text x="207.7" y="47.3">0.1uF</text>
<text x="215.3" y="45.4">C98</text>
<text x="215.3" y="47.3">0.01uF</text>
<text x="224.8" y="44.6">120OHM@100Mhz</text>
<text x="245.8" y="45.4">C99</text>
<text x="245.8" y="47.3">22uF</text>
<text x="253.4" y="45.4">C100</text>
<text x="253.4" y="47.3">0.1uF</text>
<text x="261" y="45.4">C101</text>
<text x="261" y="47.3">0.1uF</text>
<text x="36.2" y="58.7">C102</text>
<text x="41.9" y="58.7">18pF</text>
<text x="36.2" y="75.8">C103</text>
<text x="41.9" y="75.8">18pF</text>
<text x="173.4" y="73.9">R55</text>
<text x="173.4" y="75.8">R56</text>
<text x="182.9" y="73.9">330R 2</text>
<text x="182.9" y="75.8">330R 2</text>
<text x="201.4" y="80">C104</text>
<text x="201.4" y="83.3">0.1uF</text>
<text x="207.3" y="80">C105</text>
<text x="207.7" y="83.1">0.1uF</text>
<text x="247.7" y="81.6">J10</text>
<text x="146.7" y="110.1">R57</text>
<text x="152.4" y="110.1">4.7K</text>
<text x="47.7" y="115.8">R58</text>
<text x="53.4" y="115.8">1.5K</text>
<text x="150.5" y="119.7">R59</text>
<text x="150.5" y="121.6">12.1K 1%</text>
<text x="217.2" y="133">C106</text>
<text x="217.2" y="136.8">0.1uF</text>
<text x="229.6" y="133.4">C107</text>
<text x="230" y="136.6">1uF</text>
<text x="270.5" y="133">HR911130A</text>
<text x="194.3" y="148.2">R60</text>
<text x="64.8" y="153.9">R61</text>
<text x="102.9" y="153.9">R62</text>
<text x="137.2" y="152">R63 R64 R65 R66</text>
<text x="137.2" y="154.3">4.7K4.7K4.7K4.7K</text>
<text x="194.3" y="150.5">4.7K</text>
<text x="64.8" y="156.2">4.7K</text>
<text x="102.9" y="156.2">4.7K</text>
<text x="186.7" y="165.4">R67</text>
<text x="186.7" y="167.3">1K</text>
<text x="194.3" y="165.4">R68</text>
<text x="194.3" y="167.3">1K</text>
</g>
<g font-size="1.7" fill="#004080">
<text x="80.9" y="70.9" transform="rotate(-90 80.9 70.9)">DVDDH1</text>
<text x="82.8" y="70.9" transform="rotate(-90 82.8 70.9)">DVDDH2</text>
<text x="84.7" y="70.9" transform="rotate(-90 84.7 70.9)">DVDDH3</text>
<text x="88.5" y="70.6" transform="rotate(-90 88.5 70.6)">DVDDL1</text>
<text x="90.4" y="70.6" transform="rotate(-90 90.4 70.6)">DVDDL2</text>
<text x="92.3" y="70.6" transform="rotate(-90 92.3 70.6)">DVDDL3</text>
<text x="94.2" y="70.6" transform="rotate(-90 94.2 70.6)">DVDDL4</text>
<text x="96.1" y="70.6" transform="rotate(-90 96.1 70.6)">DVDDL5</text>
<text x="98" y="70.6" transform="rotate(-90 98 70.6)">DVDDL6</text>
<text x="101.8" y="70.5" transform="rotate(-90 101.8 70.5)">AVDDL1</text>
<text x="103.7" y="70.5" transform="rotate(-90 103.7 70.5)">AVDDL2</text>
<text x="111.3" y="69.6" transform="rotate(-90 111.3 69.6)">LDO_O</text>
<text x="119" y="70.8" transform="rotate(-90 119 70.8)">AVDDH1</text>
<text x="120.9" y="70.8" transform="rotate(-90 120.9 70.8)">AVDDH2</text>
<text x="122.8" y="67.3" transform="rotate(-90 122.8 67.3)">NC2</text>
<text x="71.5" y="75.1">XO</text>
<text x="71.5" y="73.2">XI</text>
<text x="105.6" y="73.6" transform="rotate(-90 105.6 73.6)">AVDDL_PLL</text>
<text x="108.7" y="75.1">LED1 / PME_N1/PHYAD0</text>
<text x="117" y="77">LED2/PHYAD1</text>
<text x="71.5" y="78.9">CLK125_NDO/LED_MODE</text>
<text x="120.5" y="80.8">TXRXM_D</text>
<text x="120.7" y="82.7">TXRXP_D</text>
<text x="71.5" y="88.4">TXD3</text>
<text x="71.5" y="84.6">GTX_CLK</text>
<text x="71.5" y="86.5">TX_EN</text>
<text x="120.5" y="86.5">TXRXM_C</text>
<text x="120.7" y="88.4">TXRXP_C</text>
<text x="244.8" y="88.4">LD1_K</text>
<text x="244.8" y="86.5">LD2_A</text>
<text x="244.8" y="84.6">LD2_K</text>
<text x="269.4" y="87.5" transform="rotate(-90 269.4 87.5)">CASE</text>
<text x="71.5" y="94.1">TXD0</text>
<text x="71.5" y="92.2">TXD1</text>
<text x="71.5" y="90.3">TXD2</text>
<text x="120.5" y="92.2">TXRXM_B</text>
<text x="120.8" y="94.1">TXRXP_B</text>
<text x="244.8" y="94.1">TRD3-</text>
<text x="244.8" y="90.3">LD1_A</text>
<text x="71.5" y="101.7">RXD3/MODE3</text>
<text x="71.5" y="99.8">RX_DV/CLK125_EN</text>
<text x="71.5" y="97.9">RX_CLK/PHYAD2</text>
<text x="120.5" y="97.9">TXRXM_A</text>
<text x="120.8" y="99.8">TXRXP_A</text>
<text x="244.8" y="101.7">TRD2-</text>
<text x="244.8" y="97.9">TRD3+</text>
<text x="71.5" y="105.6">RXD1/MODE1</text>
<text x="71.5" y="107.5">RXD0/MODE0</text>
<text x="71.5" y="103.7">RXD2/MODE2</text>
<text x="244.8" y="105.6">TRD2+</text>
<text x="71.5" y="113.2">MDC</text>
<text x="115.4" y="111.3">INT_N / PME_N2</text>
<text x="124.8" y="113.2">ISET</text>
<text x="244.8" y="109.4">CT</text>
<text x="71.5" y="115.1">MDIO</text>
<text x="71.5" y="118.9">RESET_N</text>
<text x="244.8" y="117">TRD1-</text>
<text x="98" y="121" transform="rotate(-90 98 121)">P_GND</text>
<text x="101.8" y="121" transform="rotate(-90 101.8 121)">VSS</text>
<text x="105.6" y="121" transform="rotate(-90 105.6 121)">NC1</text>
<text x="244.8" y="124.6">TRD0-</text>
<text x="244.8" y="120.8">TRD1+</text>
<text x="244.8" y="128.4">TRD0+</text>
<text x="256.1" y="130.5" transform="rotate(-90 256.1 130.5)">M5</text>
<text x="258" y="130.5" transform="rotate(-90 258 130.5)">M4</text>
<text x="263.7" y="130.5" transform="rotate(-90 263.7 130.5)">M2</text>
<text x="265.6" y="130.5" transform="rotate(-90 265.6 130.5)">M1</text>
</g>
<g font-size="1.7" fill="#f00">
<text x="46.1" y="77.7">PHY2_125M_CLK</text>
<text x="137.6" y="75.8">PHY2_AD1/LED2</text>
<text x="137.6" y="73.9">PHY2_AD0/LED1</text>
<text x="46.1" y="83.4">PHY2_TXCK</text>
<text x="137.6" y="81.5">PHY2_MDI3_P</text>
<text x="137.6" y="79.6">PHY2_MDI3_N</text>
<text x="21" y="86.1">2</text>
<text x="21" y="88">2</text>
<text x="21" y="89.9">2</text>
<text x="21" y="84.2">2</text>
<text x="27.3" y="86.3">PHY2_TXCTL</text>
<text x="27.3" y="88.2">PHY2_TXD3</text>
<text x="27.3" y="84.4">PHY2_TXCK</text>
<text x="46.1" y="85.3">PHY2_TXCTL</text>
<text x="46.3" y="89.2">PHY2_TXD2</text>
<text x="46.3" y="87.2">PHY2_TXD3</text>
<text x="137.6" y="85.3">PHY2_MDI2_N</text>
<text x="137.6" y="87.2">PHY2_MDI2_P</text>
<text x="21" y="91.8">2</text>
<text x="21" y="93.7">2</text>
<text x="27.3" y="90.1">PHY2_TXD2</text>
<text x="27.3" y="92">PHY2_TXD1</text>
<text x="27.3" y="93.9">PHY2_TXD0</text>
<text x="46.1" y="93">PHY2_TXD0</text>
<text x="46.1" y="91.1">PHY2_TXD1</text>
<text x="137.6" y="93">PHY2_MDI1_P</text>
<text x="137.6" y="91.1">PHY2_MDI1_N</text>
<text x="21" y="99.5">2</text>
<text x="21" y="101.4">2</text>
<text x="21" y="97.6">2</text>
<text x="27.3" y="99.8">PHY2_RXCTL</text>
<text x="27.3" y="101.7">PHY2_RXD3</text>
<text x="27.3" y="97.9">PHY2_RXCK</text>
<text x="46.1" y="98.7">PHY2_RXCTL</text>
<text x="46.1" y="100.6">PHY2_RXD3</text>
<text x="46.1" y="96.8">PHY2_RXCK</text>
<text x="137.6" y="98.7">PHY2_MDI0_P</text>
<text x="137.6" y="96.8">PHY2_MDI0_N</text>
<text x="21" y="107.1">2</text>
<text x="21" y="103.3">2</text>
<text x="21" y="105.2">2</text>
<text x="27.3" y="107.5">PHY2_RXD0</text>
<text x="27.3" y="103.7">PHY2_RXD2</text>
<text x="27.3" y="105.6">PHY2_RXD1</text>
<text x="46.1" y="106.3">PHY2_RXD0</text>
<text x="46.1" y="102.5">PHY2_RXD2</text>
<text x="46.1" y="104.4">PHY2_RXD1</text>
<text x="27.1" y="112.8">PHY2_MDC</text>
<text x="46.1" y="113.9">PHY2_MDIO</text>
<text x="46.3" y="112">PHY2_MDC</text>
<text x="55.3" y="112.8">2</text>
<text x="26.9" y="118.7">PHY2_RESET</text>
<text x="27.1" y="114.7">PHY2_MDIO</text>
<text x="45.9" y="117.7">PHY2_RESET</text>
<text x="55.3" y="114.7">2</text>
<text x="55.3" y="118.5">2</text>
<text x="171.9" y="155.8">PHY2_AD0/LED1</text>
<text x="118.5" y="159.6">PHY2_RXD3</text>
<text x="118.5" y="161.5">PHY2_RXD2</text>
<text x="171.9" y="157.7">PHY2_AD1/LED2</text>
<text x="171.9" y="159.6">PHY2_RXCK</text>
<text x="40.4" y="165.4">PHY2_RXCTL</text>
<text x="84.2" y="165.4">PHY2_125M_CLK</text>
<text x="118.5" y="165.4">PHY2_RXD0</text>
<text x="118.5" y="163.4">PHY2_RXD1</text>
</g>
<g font-size="1.7" fill="#00f">
<text x="262.4" y="87.8" transform="rotate(180 262.4 87.8)">Green</text>
<text x="262.9" y="84" transform="rotate(180 262.9 84)">Yellow</text>
<text x="274" y="92.6" transform="rotate(180 274 92.6)">8</text>
<text x="274" y="100.2" transform="rotate(180 274 100.2)">5</text>
<text x="274" y="96.6" transform="rotate(180 274 96.6)">7</text>
<text x="274" y="104.2" transform="rotate(180 274 104.2)">4</text>
<text x="274" y="115.4" transform="rotate(180 274 115.4)">6</text>
<text x="274" y="119.4" transform="rotate(180 274 119.4)">3</text>
<text x="274" y="123.1" transform="rotate(180 274 123.1)">2</text>
<text x="274" y="127.1" transform="rotate(180 274 127.1)">1</text>
</g>
<g font-size="1.4">
<text x="30.5" y="1.4">5</text>
<text x="87.7" y="1.4">4</text>
<text x="144.8" y="1.4">3</text>
<text x="202" y="1.4">2</text>
<text x="259.1" y="1.4">1</text>
<text x=".5" y="28.9">D</text>
<text x="288.2" y="28.9">D</text>
<text x=".5" y="80.3">C</text>
<text x="288.2" y="80.3">C</text>
<text x=".5" y="131.7">B</text>
<text x="288.2" y="131.7">B</text>
<text x=".5" y="183.2">A</text>
<text x="288.2" y="183.2">A</text>
<text x="30.5" y="209.1">5</text>
<text x="87.7" y="209.1">4</text>
<text x="144.8" y="209.1">3</text>
<text x="202" y="209.1">2</text>
<text x="259.1" y="209.1">1</text>
</g>
</svg>
